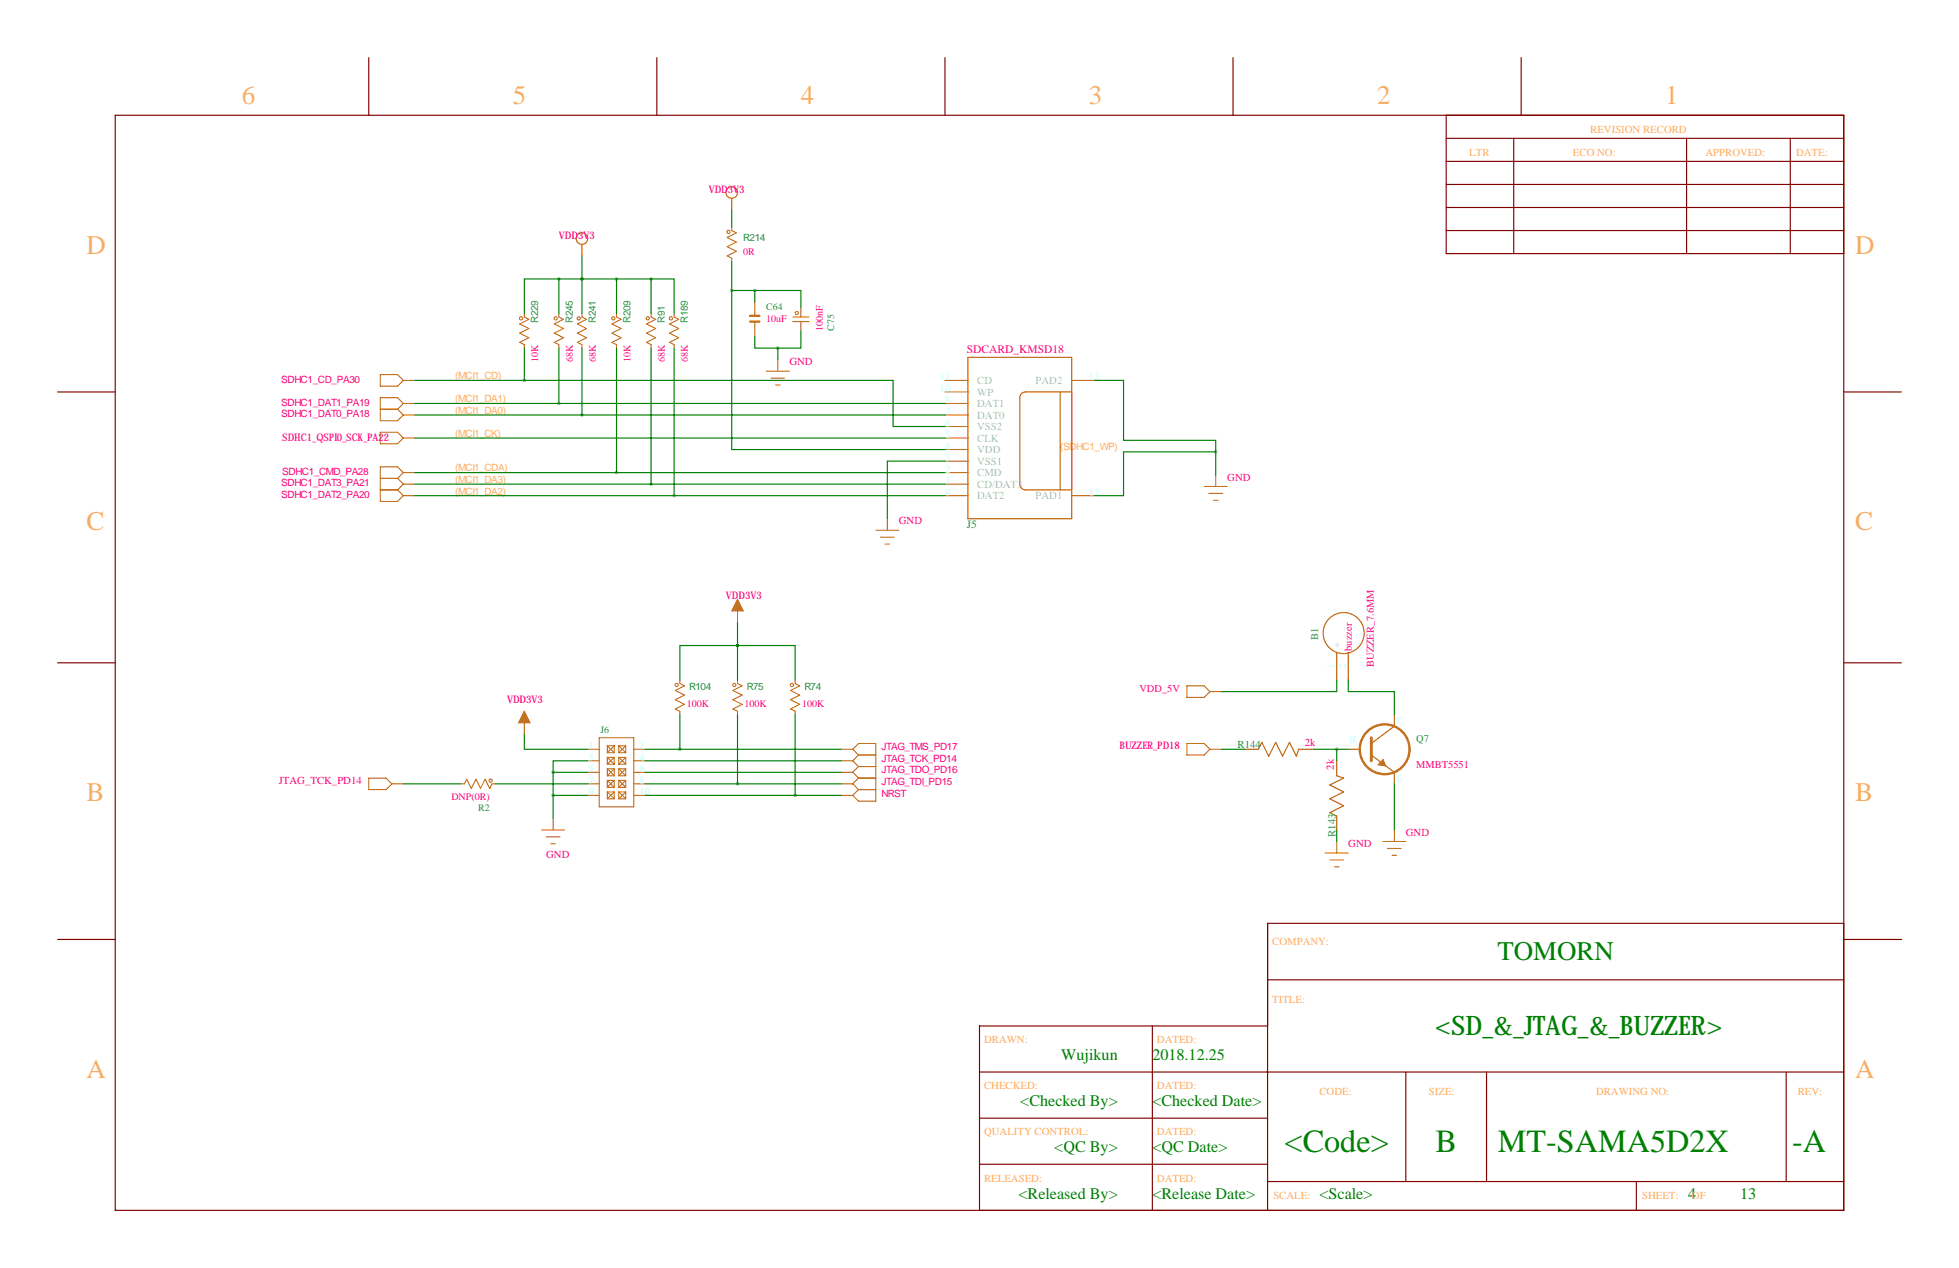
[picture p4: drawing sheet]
<svg xmlns="http://www.w3.org/2000/svg" width="432mm" height="279mm" viewBox="0 0 432 279" stroke-linecap="round" stroke-linejoin="round" font-family="sans-serif">
<g fill="none" stroke="#800000" stroke-width=".25">
<path d="M81.3 12.7v12.7M144.8 12.7v12.7M208.3 12.7v12.7M271.8 12.7v12.7M335.3 12.7v12.7M25.4 25.4h381v241.3h-381zM318.8 30.5h87.6M318.8 35.6h87.6M318.8 25.4v30.5h87.6M333.7 30.5v25.4M371.8 30.5v25.4M394.6 30.5v25.4"/>
<path d="M318.8 45.7h87.6M318.8 50.8h87.6M318.8 40.6h87.6M12.7 86.4h12.7M406.4 86.4h12.7M12.7 146h12.7M406.4 146h12.7M12.7 207h12.7M279.4 215.9h127M406.4 203.5h-127v63.2M406.5 207h12.7M215.9 236.2h190.5"/>
<path d="M254 226.1v40.6M279.4 226.1h-63.5v40.6M309.9 236.2v24.1M327.7 236.2v24.1M393.7 236.2v24.1M215.9 246.4h63.5M215.9 256.5h63.5M279.4 260.3h127M360.7 260.3v6.4"/>
</g>
<g fill="none" stroke="#bb6000" stroke-width=".22">
<path d="M161.3 50v.8l1 .5-2 1 2 1-2 1.1 2 1-2 1 1 .5v.8M115.6 69.1v.7l1 .6-2 1 2 1-2 1 2 1-2 1 1 .5v.8M123.2 69.1v.7l1 .6-2 1 2 1-2 1 2 1-2 1 1 .5v.8M128.3 69.1v.7l1 .6-2 1 2 1-2 1 2 1-2 1 1 .5v.8M135.9 69.1v.7l1 .6-2 1 2 1-2 1 2 1-2 1 1 .5v.8M143.5 69.1v.7l1 .6-2 1 2 1-2 1 2 1-2 1 1 .5v.8M148.6 69.1v.7l1 .6-2 1 2 1-2 1 2 1-2 1 1 .5v.8M166.4 66.5v3.1M166.4 70.9v3.3M171.4 79.2v2.6M174.8 70.9h3.5M174.8 69.8h3.5"/>
<path d="M176.5 67.8v2M176.5 70.9v2M83.8 82.5h3.8l1.3 1.3-1.3 1.3h-3.8zM83.8 95.2h3.8l1.3 1.3-1.3 1.3h-3.8zM83.8 90.2h3.8M87.6 90.2l1.3 1.2M88.9 96.5h2.5M88.9 91.4h2.5M88.9 88.9h2.5M88.9 83.8h2.5M88.9 88.9l-1.3-1.3h-3.8v5.1h3.8l1.3-1.3M88.9 88.9l-1.3 1.3"/>
<path d="M168.9 81.8h5.1M169.9 83.3h3.1M170.9 84.8h1.1M208.3 99.1h5.1M208.3 96.5h5.1M208.3 94h5.1M208.3 91.4h5.1M208.3 88.9h5.1M208.3 86.4h5.1M208.3 83.8h5.1M236.2 83.8h5.1M83.8 107.9h3.8"/>
<path d="M83.8 105.4h3.8M87.6 107.9l1.3 1.3M87.6 105.4l1.3 1.3M88.9 109.2h2.5M88.9 106.7h2.5M88.9 104.1h2.5M88.9 104.1l-1.3-1.2h-3.8v7.6h3.8l1.3-1.3M88.9 106.7l-1.3 1.2M88.9 104.1l-1.3 1.3M193 116.8h5.1M194.1 118.4h3M195.1 119.9h1"/>
<path d="M195.6 114.3v2.5M208.3 109.2h5.1M208.3 106.7h5.1M208.3 104.1h5.1M208.3 101.6h5.1M236.2 109.2h5.1M265.4 107.2h5.1M266.4 108.7h3.1M267.5 110.2h1M268 104.6v2.6M162.6 132.1v5.1M115.6 156.7v5.1"/>
<path d="M149.9 149.9v.7l1 .5-2.1 1 2.1 1.1-2.1 1 2.1 1-2.1 1 1.1 .5v.8M162.6 149.9v.7l1 .5-2.1 1 2.1 1.1-2.1 1 2.1 1-2.1 1 1.1 .5v.8M175.3 149.9v.7l1 .5-2.1 1 2.1 1.1-2.1 1 2.1 1-2.1 1 1.1 .5v.8M261.6 151.1h3.8l1.3 1.3-1.3 1.3h-3.8zM266.7 152.4h2.5M81.3 171.4h3.8l1.3 1.3-1.3 1.3h-3.8zM86.4 172.7h2.5M101.6 172.7h.8l.5-1 1 2 1-2 1 2 1-2 1 2 .6-1h.7M129.5 172.7h2.6M129.5 165.1h2.6M129.5 167.6h2.6M129.5 170.2h2.6"/>
<path d="M129.5 175.3h2.6M132.1 162.6h7.6v15.2h-7.6zM133.9 164.3v1.6M133.9 166.9v1.5M133.9 169.4v1.5M133.9 172v1.5M133.9 174.5v1.5M133.9 164.3h1.5M133.9 165.9h1.5M133.9 164.3l1.5 1.6M133.9 166.9l1.5 1.5M133.9 166.9h1.5"/>
<path d="M133.9 168.4h1.5M133.9 169.4l1.5 1.5M133.9 169.4h1.5M133.9 170.9h1.5M133.9 172l1.5 1.5M133.9 172h1.5M133.9 173.5h1.5M133.9 174.5l1.5 1.5M133.9 174.5h1.5M133.9 176h1.5M135.4 164.3v1.6M135.4 166.9v1.5"/>
<path d="M135.4 169.4v1.5M135.4 172v1.5M135.4 174.5v1.5M135.4 166.9l-1.5 1.5M135.4 164.3l-1.5 1.6M135.4 169.4l-1.5 1.5M135.4 172l-1.5 1.5M135.4 174.5l-1.5 1.5M136.4 164.3h1.5M136.4 165.9h1.5M136.4 164.3v1.6M136.4 166.9v1.5"/>
<path d="M136.4 169.4v1.5M136.4 172v1.5M136.4 174.5v1.5M136.4 164.3l1.5 1.6M136.4 169.4l1.5 1.5M136.4 166.9h1.5M136.4 168.4h1.5M136.4 166.9l1.5 1.5M136.4 172l1.5 1.5M136.4 169.4h1.5M136.4 170.9h1.5M136.4 172h1.5"/>
<path d="M136.4 173.5h1.5M136.4 174.5h1.5M136.4 176h1.5M136.4 174.5l1.5 1.5M137.9 164.3v1.6M137.9 166.9v1.5M137.9 169.4v1.5M137.9 172v1.5M137.9 174.5v1.5M137.9 164.3l-1.5 1.6M137.9 166.9l-1.5 1.5M137.9 169.4l-1.5 1.5"/>
<path d="M137.9 172l-1.5 1.5M137.9 174.5l-1.5 1.5M139.7 172.7h2.5M139.7 165.1h2.5M139.7 167.6h2.5M139.7 170.2h2.5M139.7 175.3h2.5M185.4 172.7h2.6M185.4 165.1h2.6M185.4 167.6h2.6M185.4 170.2h2.6M185.4 175.3h2.6"/>
<path d="M188 165.1l1.2-1.3h3.8v12.7h-3.8l-1.2-1.2M188 165.1l1.2 1.3M188 167.6l1.2 1.3M188 170.2l1.2 1.2M188 172.7l1.2 1.3M189.2 166.4h3.8M189.2 166.4l-1.2 1.2M189.2 168.9h3.8M189.2 168.9l-1.2 1.3M189.2 171.4h3.8M189.2 171.4l-1.2 1.3M189.2 174h3.8"/>
<path d="M189.2 174l-1.2 1.3M261.6 163.8h3.8l1.3 1.3-1.3 1.3h-3.8zM266.7 165.1h2.5M119.4 182.9h5.1M120.4 184.4h3M121.4 185.9h1M121.9 180.3v2.6M292.1 188h5.1M293.1 189.5h3.1M294.1 191h1M294.6 185.4v2.6M304.8 185.4h5.1"/>
<path d="M305.8 186.9h3.1M306.8 188.5h1M307.3 182.9v2.5"/>
<circle cx="160.6" cy="51.1" r=".36"/>
<circle cx="114.9" cy="70.2" r=".36"/>
<circle cx="122.5" cy="70.2" r=".36"/>
<circle cx="127.6" cy="70.2" r=".36"/>
<circle cx="135.2" cy="70.2" r=".36"/>
<circle cx="142.8" cy="70.2" r=".36"/>
<circle cx="147.9" cy="70.2" r=".36"/>
<circle cx="175.6" cy="69" r=".36"/>
<circle cx="149.1" cy="150.9" r=".36"/>
<circle cx="161.8" cy="150.9" r=".36"/>
<circle cx="174.5" cy="150.9" r=".36"/>
<circle cx="108.2" cy="172" r=".36"/>
</g>
<g fill="none" stroke="#bb6000" stroke-width=".51">
<path d="M165.4 69.6h2M165.4 70.9h2"/>
<circle cx="305.2" cy="165.1" r="5.5"/>
</g>
<g fill="none" stroke="#bb6000" stroke-width=".25">
<path d="M128.3 53.8v2.6M161.3 43.7v2.5M213.4 78.7h22.8v35.6h-22.8zM233.7 86.4v21.5M236.2 86.4h-10.1a1.27 1.27 0 0 0-1.3 1.2v19.1a1.27 1.27 0 0 0 1.3 1.2h10.1M294.6 143.8v6.1M297.2 143.8v6.1M307.3 157.5v2.5l-5 3.8M274.3 165.1h3.1l.7-1.5 1.6 3 1.5-3 1.5 3 1.5-3 1.6 3 .5-1.5h3.3M294.6 167.6v3.3l1.6 .5-3.1 1.6 3.1 1.5-3.1 1.5 3.1 1.5-3.1 1.6 1.5 .7v3.1M297.2 165.1h2.5M302.3 166.4l5 3.8v2.5"/>
<circle cx="128.3" cy="52.6" r="1.27"/>
<circle cx="161.3" cy="42.4" r="1.27"/>
<circle cx="296.2" cy="139.5" r="4.5"/>
</g>
<path d="M302.3 162.6v5" fill="none" stroke="#bb6000" stroke-width=".63"/>
<path d="M304.9 167.4l.5 1.4-1.6-.3z" fill="#bb6000" stroke="#bb6000" stroke-width=".25"/>
<g fill="#bb6000" stroke="#bb6000" stroke-width=".22">
<path d="M115.6 156.7l1.2 2.6h-2.5z"/>
<path d="M162.6 132.1l1.2 2.5h-2.5z"/>
</g>
<g fill="none" stroke="#008000" stroke-width=".25">
<path d="M128.3 56.4v12.7M161.3 46.2v3.8M161.3 57.7v6.3M115.6 76.7v7.1M123.2 61.5h-7.6v7.6M123.2 61.5v7.6M123.2 76.7v12.2M123.2 61.5h20.3M128.3 61.5h.1M128.3 76.7v14.7M135.9 61.5v7.6M135.9 76.7v27.4"/>
<path d="M143.5 61.5h5.1v7.6M143.5 61.5v7.6M143.5 76.7v30M148.6 76.7v32.5M161.3 64v35.1h47M161.3 64h5.1M166.4 74.2v2.5h5M166.4 64h10.1v3.8M166.4 64v2.5M171.4 76.7v2.5M176.5 72.9v3.8h-5.1M91.4 88.9h116.9"/>
<path d="M91.4 83.8h24.2M91.4 91.4h116.9M91.4 96.5h116.9M115.6 83.8h81.2v10.2h11.5M241.3 83.8h6.3v13.2h20.4v2.6M268 99.6h-20.4v9.6h-6.3M268 99.6v5M91.4 106.7h116.9M91.4 109.2h116.9M91.4 104.1h116.9M208.3 101.6h-12.7v12.7M162.6 137.2v12.7"/>
<path d="M149.9 157.5v7.6M162.6 142.2h-12.7v7.7M162.6 142.2h.1M162.6 142.2h12.7v7.7M162.6 157.5v15.2M175.3 157.5v17.8M294.6 149.9v2.5h-25.4M297.2 149.9v2.5h10.1v5.1M88.9 172.7h12.7M109.2 172.7h20.3M115.6 161.8v3.3h13.9M121.9 170.2h7.6"/>
<path d="M121.9 175.3h7.6M121.9 170.2v10.1M129.5 167.6h-7.6v2.6M142.2 165.1h43.2M142.2 172.7h43.2M142.2 170.2h43.2M142.2 175.3h43.2M142.2 167.6h43.2M269.2 165.1h5.1M289.6 165.1h7.6M294.6 165.1v2.5M307.3 172.7v10.2"/>
<path d="M294.6 182.9v2.5"/>
</g>
<path d="M171.4 76.7a.05 .05 0 0 0 .1 0 .05 .05 0 0 0-.1 0zM166.3 64a.05 .05 0 0 0 .1 0 .05 .05 0 0 0-.1 0zM267.9 99.6a.05 .05 0 0 0 .1 0 .05 .05 0 0 0-.1 0zM128.2 61.5a.05 .05 0 0 0 .1 0 .05 .05 0 0 0-.1 0zM128.2 61.5a.05 .05 0 0 0 .1 0 .05 .05 0 0 0-.1 0zM294.6 165.1a.05 .05 0 0 0 .1 0 .05 .05 0 0 0-.1 0zM162.5 142.2a.05 .05 0 0 0 .1 0 .05 .05 0 0 0-.1 0zM175.2 175.3a.05 .05 0 0 0 .1 0 .05 .05 0 0 0-.1 0zM149.8 165.1a.05 .05 0 0 0 .1 0 .05 .05 0 0 0-.1 0zM162.5 172.7a.05 .05 0 0 0 .1 0 .05 .05 0 0 0-.1 0zM162.5 142.2a.05 .05 0 0 0 .1 0 .05 .05 0 0 0-.1 0zM115.5 83.8a.05 .05 0 0 0 .1 0 .05 .05 0 0 0-.1 0zM128.2 91.4a.05 .05 0 0 0 .1 0 .05 .05 0 0 0-.1 0z" fill="#008000" stroke="#008000" stroke-width=".63"/>
<g font-size="7.1" fill="#008000">
<text x="283.1" y="253.9">&lt;Code&gt;</text>
<text x="316.4" y="253.9">B</text>
<text x="330.1" y="253.9">MT-SAMA5D2X</text>
<text x="395" y="253.9">-A</text>
</g>
<g font-size="5.9" fill="#ffad5b">
<text x="53.3" y="22.9">6</text>
<text x="113" y="22.9">5</text>
<text x="176.5" y="22.9">4</text>
<text x="240" y="22.9">3</text>
<text x="303.5" y="22.9">2</text>
<text x="367" y="22.9">1</text>
<text x="19" y="55.9">D</text>
<text x="408.9" y="55.9">D</text>
<text x="19" y="116.8">C</text>
<text x="408.9" y="116.8">C</text>
<text x="19" y="176.5">B</text>
<text x="408.9" y="176.5">B</text>
<text x="19" y="237.5">A</text>
<text x="408.9" y="237.5">A</text>
</g>
<g font-size="5.9" fill="#008000">
<text x="330.1" y="211.6">TOMORN</text>
<text x="316.2" y="228">&lt;SD_&amp;_JTAG_&amp;_BUZZER&gt;</text>
</g>
<g font-size="3.6" fill="#008000">
<text x="233.9" y="233.6">Wujikun</text>
<text x="254" y="233.6">2018.12.25</text>
<text x="224.9" y="243.8">&lt;Checked By&gt;</text>
<text x="254" y="243.8">&lt;Checked Date&gt;</text>
<text x="232.4" y="253.9">&lt;QC By&gt;</text>
<text x="254" y="253.9">&lt;QC Date&gt;</text>
<text x="224.5" y="264.1">&lt;Released By&gt;</text>
<text x="254" y="264.1">&lt;Release Date&gt;</text>
<text x="290.8" y="264.1">&lt;Scale&gt;</text>
<text x="372.1" y="264.1">4</text>
<text x="383.5" y="264.1">13</text>
</g>
<text font-size="2.5" fill="#ff0080" x="213.1" y="77.7">SDCARD_KMSD18</text>
<text font-size="2.5" fill="#008080" x="213.1" y="116.3">J5</text>
<g font-size="2.4" fill="#ffad5b">
<text x="350.5" y="29.2">REVISION RECORD</text>
<text x="323.8" y="34.3">LTR</text>
<text x="346.7" y="34.3">ECO NO:</text>
<text x="375.9" y="34.3">APPROVED:</text>
<text x="395.9" y="34.3">DATE:</text>
<text x="280.4" y="208.3">COMPANY:</text>
<text x="280.4" y="221">TITLE:</text>
<text x="216.9" y="229.9">DRAWN:</text>
<text x="255" y="229.9">DATED:</text>
<text x="216.9" y="240">CHECKED:</text>
<text x="255" y="240">DATED:</text>
<text x="290.8" y="241.3">CODE:</text>
<text x="315" y="241.3">SIZE:</text>
<text x="351.8" y="241.3">DRAWING NO:</text>
<text x="396.2" y="241.3">REV:</text>
<text x="216.9" y="250.2">QUALITY CONTROL:</text>
<text x="255" y="250.2">DATED:</text>
<text x="216.9" y="260.3">RELEASED:</text>
<text x="255" y="260.3">DATED:</text>
<text x="280.7" y="264.2">SCALE:</text>
<text x="361.9" y="264.2">SHEET:</text>
<text x="372.9" y="264.2">OF</text>
</g>
<g font-size="2.4" fill="#ff0080">
<text x="174" y="80.5">GND</text>
<text x="270.5" y="105.9">GND</text>
<text x="198.1" y="115.6">GND</text>
<text x="287.6" y="164.4">2k</text>
<text x="61.4" y="172.7">JTAG_TCK_PD14</text>
<text x="294" y="169.6" transform="rotate(-90 294 169.6)">2k</text>
<text x="309.9" y="184.1">GND</text>
<text x="120.4" y="189">GND</text>
<text x="297.2" y="186.7">GND</text>
</g>
<g font-size="2.4" fill="#9bffff">
<text x="207.2" y="83.8">11</text>
<text x="240" y="83.8">13</text>
<text x="207.2" y="86.4">10</text>
<text x="208.4" y="88.9">8</text>
<text x="208.4" y="94">6</text>
<text x="208.4" y="91.4">7</text>
<text x="208.4" y="101.6">3</text>
<text x="208.4" y="99.1">4</text>
<text x="208.4" y="96.5">5</text>
<text x="208.4" y="106.7">1</text>
<text x="208.4" y="104.1">2</text>
<text x="208.4" y="109.2">9</text>
<text x="240" y="109.2">12</text>
<text x="129.6" y="165.1">1</text>
<text x="129.6" y="167.6">3</text>
<text x="141" y="165.1">2</text>
<text x="141" y="167.6">4</text>
<text x="129.6" y="170.2">5</text>
<text x="129.6" y="172.7">7</text>
<text x="141" y="170.2">6</text>
<text x="141" y="172.7">8</text>
<text x="129.6" y="175.3">9</text>
<text x="141" y="175.3">10</text>
</g>
<g font-size="2.4" fill="#aaaad4">
<text x="215.4" y="89.7">DAT1</text>
<text x="215.4" y="87.2">WP</text>
<text x="215.4" y="84.6">CD</text>
<text x="228.3" y="84.6">PAD2</text>
<text x="215.4" y="94.8">VSS2</text>
<text x="215.4" y="92.2">DAT0</text>
<text x="215.4" y="99.9">VDD</text>
<text x="215.4" y="97.3">CLK</text>
<text x="215.4" y="107.5">CD/DAT3</text>
<text x="215.4" y="104.9">CMD</text>
<text x="215.4" y="102.4">VSS1</text>
<text x="215.4" y="110">DAT2</text>
<text x="228.3" y="110">PAD1</text>
</g>
<g font-size="2.4" fill="#008080">
<text x="272.8" y="164.8">R144</text>
<text x="294.4" y="184.4" transform="rotate(-90 294.4 184.4)">R143</text>
</g>
<g font-size="2.3" fill="#ff0080">
<text x="156.2" y="42.4">VDD3V3</text>
<text x="123.2" y="52.6">VDD3V3</text>
<text x="62.2" y="97.3">SDHC1_QSPI0_SCK_PA22</text>
<text x="160" y="132.1">VDD3V3</text>
<text x="297.9" y="143.4" transform="rotate(-90 297.9 143.4)">buzzer</text>
<text x="302.8" y="147" transform="rotate(-90 302.8 147)">BUZZER_7.6MM</text>
<text x="111.8" y="154.9">VDD3V3</text>
<text x="251.2" y="152.4">VDD_5V</text>
<text x="246.8" y="165.1">BUZZER_PD18</text>
<text x="312.2" y="169.2">MMBT5551</text>
</g>
<g font-size="2.3" fill="#008080">
<text x="290.6" y="141" transform="rotate(-90 290.6 141)">B1</text>
<text x="312.2" y="163.6">Q7</text>
</g>
<text font-size="2.3" fill="#aaaad4" x="295.4" y="142.7" transform="rotate(-90 295.4 142.7)">+</text>
<g font-size="2.3" fill="#9bffff">
<text x="294.1" y="147.5" transform="rotate(-90 294.1 147.5)">1</text>
<text x="296.7" y="147.5" transform="rotate(-90 296.7 147.5)">2</text>
<text x="307.8" y="159.5">C</text>
<text x="297.4" y="163.6">B</text>
<text x="307.8" y="172.3">E</text>
</g>
<g font-size="2.2" fill="#008080">
<text x="163.8" y="53.1">R214</text>
<text x="118.6" y="71.1" transform="rotate(-90 118.6 71.1)">R229</text>
<text x="126.2" y="71.1" transform="rotate(-90 126.2 71.1)">R245</text>
<text x="131.3" y="71.1" transform="rotate(-90 131.3 71.1)">R241</text>
<text x="138.9" y="71.1" transform="rotate(-90 138.9 71.1)">R209</text>
<text x="146.6" y="71.1" transform="rotate(-90 146.6 71.1)">R91</text>
<text x="151.6" y="71.1" transform="rotate(-90 151.6 71.1)">R189</text>
<text x="168.9" y="68.3">C64</text>
<text x="183.9" y="72.9" transform="rotate(-90 183.9 72.9)">C75</text>
<text x="151.9" y="152.1">R104</text>
<text x="164.6" y="152.1">R75</text>
<text x="177.3" y="152.1">R74</text>
<text x="132.3" y="161.5">J6</text>
<text x="105.4" y="178.8">R2</text>
</g>
<g font-size="2.2" fill="#ff0080">
<text x="163.8" y="56.1">0R</text>
<text x="168.9" y="70.9">10uF</text>
<text x="181.3" y="72.9" transform="rotate(-90 181.3 72.9)">100nF</text>
<text x="118.6" y="79.8" transform="rotate(-90 118.6 79.8)">10K</text>
<text x="126.2" y="79.8" transform="rotate(-90 126.2 79.8)">68K</text>
<text x="131.3" y="79.8" transform="rotate(-90 131.3 79.8)">68K</text>
<text x="138.9" y="79.8" transform="rotate(-90 138.9 79.8)">10K</text>
<text x="146.6" y="79.8" transform="rotate(-90 146.6 79.8)">68K</text>
<text x="151.6" y="79.8" transform="rotate(-90 151.6 79.8)">68K</text>
<text x="62" y="89.4">SDHC1_DAT1_PA19</text>
<text x="62" y="84.3">SDHC1_CD_PA30</text>
<text x="62" y="91.9">SDHC1_DAT0_PA18</text>
<text x="62" y="107.2">SDHC1_DAT3_PA21</text>
<text x="62.2" y="104.6">SDHC1_CMD_PA28</text>
<text x="62" y="109.7">SDHC1_DAT2_PA20</text>
<text x="151.4" y="155.7">100K</text>
<text x="164.1" y="155.7">100K</text>
<text x="176.8" y="155.7">100K</text>
<text x="194.3" y="165.4">JTAG_TMS_PD17</text>
<text x="194.3" y="167.9">JTAG_TCK_PD14</text>
<text x="194.3" y="170.4">JTAG_TDO_PD16</text>
<text x="194.3" y="173">JTAG_TDI_PD15</text>
<text x="99.5" y="176.3">DNP(0R)</text>
<text x="194.3" y="175.5">NRST</text>
</g>
<g font-size="2.2" fill="#ffad5b">
<text x="100.3" y="83.6">(MCI1_CD)</text>
<text x="100.3" y="88.6">(MCI1_DA1)</text>
<text x="100.3" y="91.2">(MCI1_DA0)</text>
<text x="100.3" y="96.3">(MCI1_CK)</text>
<text x="233.7" y="99.1">(SDHC1_WP)</text>
<text x="100.3" y="103.9">(MCI1_CDA)</text>
<text x="100.3" y="106.4">(MCI1_DA3)</text>
<text x="100.3" y="109">(MCI1_DA2)</text>
</g>
</svg>
